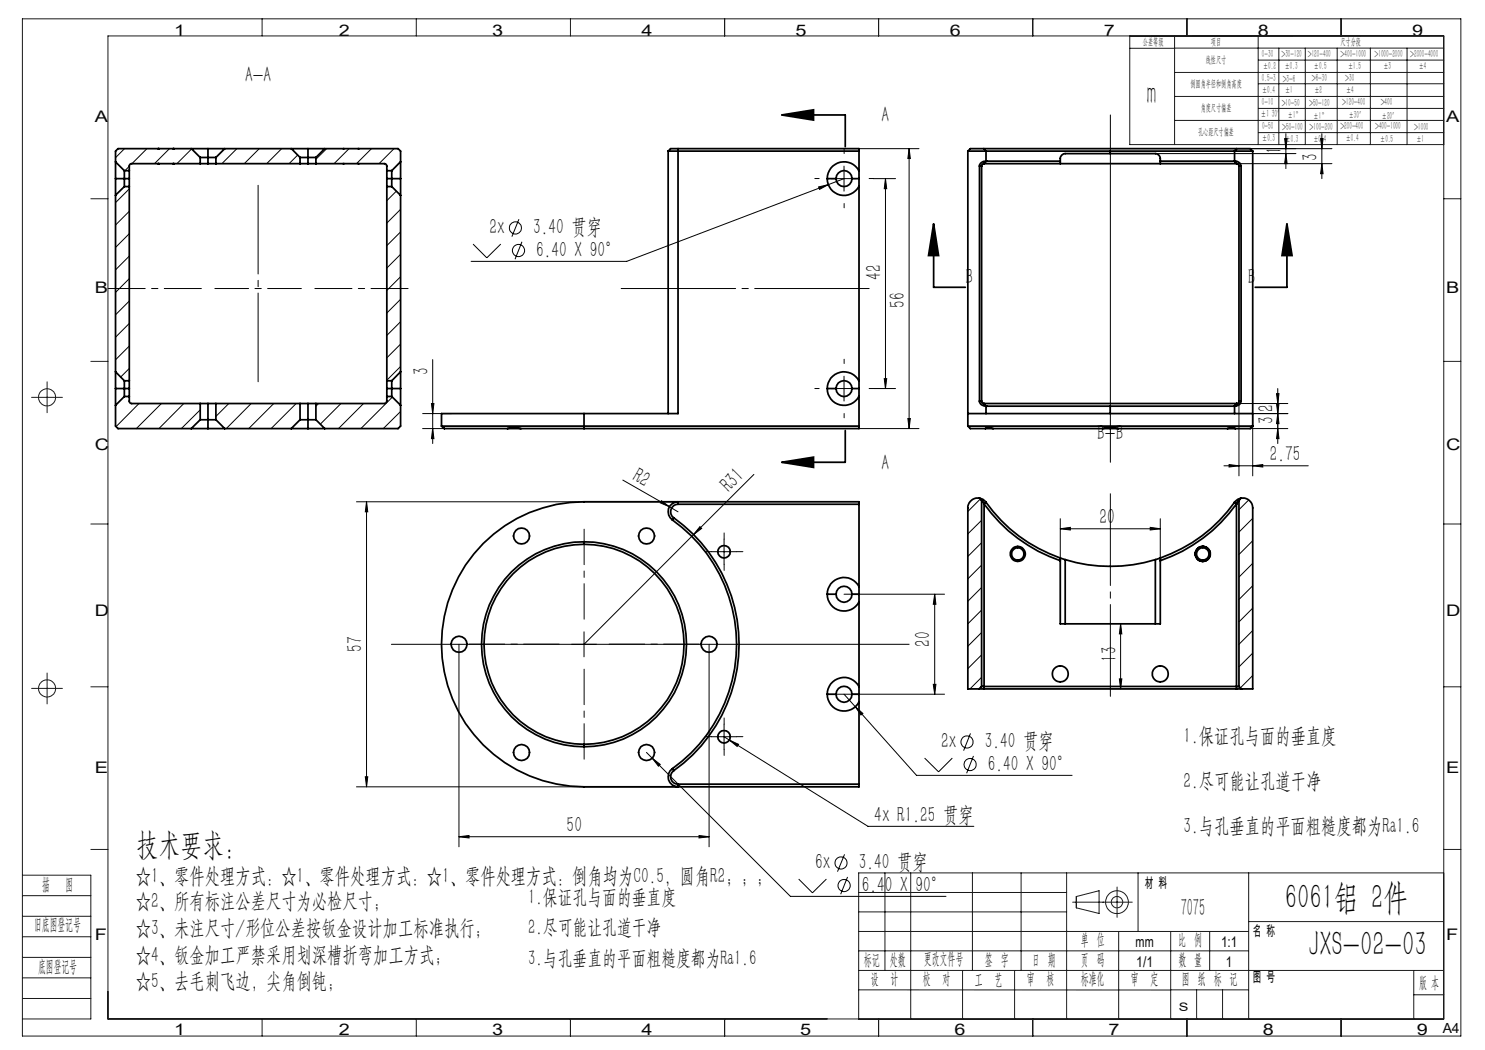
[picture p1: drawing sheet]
<svg xmlns="http://www.w3.org/2000/svg" width="297mm" height="210mm" viewBox="0 0 297 210" stroke-linecap="round" stroke-linejoin="round" font-family="sans-serif">
<g fill="none" stroke="#000" stroke-width=".2">
<path d="M24.9 29.7l-1.8 1.8M25.9 33.3l-.9 .8M25.9 37.8l-2.8 2.7M29.4 29.7l-3 3M33.9 29.7l-3 3M38.4 29.7l-3 3M40 32.6l-.1 .1M47.4 29.7l-3 3M51.9 29.7l-3 3M56.3 29.7l-3 3M59.5 31l-1.7 1.7M65.3 29.7l-2.1 2.1"/>
<path d="M69.8 29.7l-3 3M74.3 29.7l-3 3M78.8 29.7l-3 3M79.3 38.2l-1.9 1.9M163.7 37.4l2-.5-1.8 1zM165.7 36.9l-40.4 15.4h-31.1M166.3 35.7h5M168.8 33.2v5M168.8 35.7l-3.1 1.2M171.8 29.7h12M174.7 35.7h4.4M177.1 35.7l.2 2h-.5z"/>
<path d="M177.1 35.7v42M181.8 29.7v56M181.8 29.7l.3 2h-.5zM222.1 23v69.5M231.1 30.7h28.1M247.3 32.7h19.1M247.3 29.7h19.1M256.9 27.7h.5l-.2 2zM257.2 30.7l.2 2h-.5zM257.2 26.7v7M264.1 27.7h.5l-.2 2zM264.4 26.7v9"/>
<path d="M264.4 32.7l.2 2h-.5zM25.9 42.3l-2.8 2.7M25.9 46.7l-2.8 2.8M25.9 51.2l-2.8 2.8M25.9 55.7l-2.8 2.8M80.1 41.9l-2.7 2.7M80.1 46.4l-2.7 2.7M80.1 50.9l-2.7 2.7M80.1 55.3l-2.7 2.8M80.1 59.9l-2.7 2.7M94.6 48.8l2.8 2.8 2.8-2.8M103.8 43.8l-1.4 3.5"/>
<path d="M104.4 48.4l-1.4 3.4M25.9 60.2l-2.8 2.8M25.9 64.7l-2.8 2.7M25.9 69.2l-2.8 2.8M25.9 73.7l-1.8 1.7M78.5 79.4l-6.3 6.3M80.1 68.8l-2.7 2.8M80.1 73.3l-2.7 2.8M80.1 64.3l-2.7 2.8M86.5 71.9v16.8M166.3 77.7h5M168.8 75.2v5"/>
<path d="M174.7 77.7h4.4M176.8 75.7h.5l-.2 2zM255.3 78.7h.5l-.2 2zM255.6 77.7v11M27.8 80.7l-4.6 4.6M32.3 80.7l-5 5M36.8 80.7l-5 5M40 82l-3.7 3.7M45.8 80.7l-2.6 2.6M50.2 80.7l-4.9 5M54.8 80.7l-5.1 5M59.2 80.7l-5 5"/>
<path d="M63.7 80.7l-.5 .5M68.2 80.7l-4.1 4.1M72.7 80.7l-5 5M80.1 82.3l-3.4 3.4M84.5 82.7h5.7M84.5 85.7h4.4M86.3 80.7h.5l-.3 2zM86.5 85.7l.3 2h-.5zM124.6 96l9.3 5.3M150.8 94.9l-34 34M171.8 85.7h12M181.6 83.7h.5l-.3 2z"/>
<path d="M196 99.8l-2.4 2.5M244.8 93.2h16.9M245.5 85.7h12.1M245.8 92.9l2 .3-2 .2zM247.3 80.7h10.3M247.8 80.2v15M250.5 93.2l2.1-.3v.5zM255.3 80.7h.5l-.2 2zM255.6 85.7l.2 2h-.5zM255.6 82.7l.2 2h-.5zM257.6 82.7h-7.1v12.5M71.3 100.4h64.3"/>
<path d="M73.3 100.4l.3 2h-.5zM73.3 100.4v57M132.3 100.1l1.6 1.2-1.9-.7zM133.9 101.3l1.7 1.1M140 105.3l.3 .4-1.6 1.2zM142.3 110.3h5M144.8 107.8v5M168.8 118.8h20.1M186.9 118.8v20M186.9 118.8l.3 2.1h-.5zM196.3 104.1l-2.7 2.7M196.3 108.5l-2.7 2.8"/>
<path d="M196.3 113l-2.7 2.8M196.3 117.5l-2.7 2.8M212.1 105.8l2-.3v.5zM212.1 103.7v8.4M212.1 105.8h20M230 105.5l2.1 .3-2.1 .2zM232.1 103.7v8.4M249.7 100l-1.9 1.9M250.5 103.7l-2.7 2.7M250.5 108.2l-2.7 2.7M250.5 112.7l-2.7 2.7M250.5 117.1l-2.7 2.8"/>
<path d="M78.3 128.9h103.5M91.8 128.9v40.5M116.8 126.4v5M141.8 128.9v40.5M167.2 138.8h21.7M168.8 138.8l2.3 2.5M186.7 136.9h.5l-.3 1.9zM196.3 122l-2.7 2.8M196.3 126.5l-2.7 2.7M196.3 131l-2.7 2.7M196.3 135.5l-2.3 2.3M223.9 135.8h.5l-.3 2z"/>
<path d="M224.1 124.8l.3 2h-.5zM224.1 124.8v13M250.5 121.6l-2.7 2.8M250.5 126.1l-2.7 2.8M250.5 130.6l-2.7 2.8M250.5 135.1l-2.4 2.5M71.3 157.4h64.3M73.1 155.4h.5l-.3 2zM129.3 150.5l1.2 1.2M130.5 151.7l1.5 1.2-.3 .3zM130.5 151.7l27.6 27.6h31.1M142.3 147.3h5"/>
<path d="M144.8 144.8v5.1M144.8 147.3l1.1 .7M145.9 148l1.8 .9-.3 .4zM145.9 148l27.7 17.3h21.2M171.1 141.3l1.5 1.4-.4 .3zM171.1 141.3l12.2 13.8h31.1M184.9 151.6l2.8 2.8 2.8-2.8M194.1 146.7l-1.4 3.4M194.7 151.2l-1.4 3.4M91.8 167.3l2-.2v.5zM91.8 167.3h50M139.8 167.1l2 .2-2 .3z"/>
<path d="M159.7 175.8l2.8 2.8 2.8-2.8M168.9 170.9l-1.4 3.4M169.5 175.4l-1.4 3.4"/>
<circle cx="103.1" cy="45.6" r="1.2"/>
<circle cx="103.7" cy="50.1" r="1.21"/>
<circle cx="193.4" cy="148.4" r="1.21"/>
<circle cx="194" cy="152.9" r="1.2"/>
<circle cx="168.2" cy="172.6" r="1.2"/>
<circle cx="168.8" cy="177.1" r="1.21"/>
</g>
<g fill="none" stroke="#000" stroke-width=".35">
<path d="M23.1 35.7v3.4M23.1 32.4v3.3M23.1 35.7h2.8M23.1 39.1v35.3M23.1 32.4l1.8 1.7M24.9 37.3l-1.8 1.8M24.9 34.1v3.2M24.9 37.3h1M25.9 35.7v1.6M25.9 34.1v1.6M25.9 37.3v38.9h-1M31.6 29.7h.1"/>
<path d="M31.6 32.7h.1M34.6 32.7h.1M34.6 29.7h.1M38.2 29.7l1.8 1.8v1.2M38.2 29.7h3.4M38.2 29.7h-14.6l-.5 .5v2.2M40 31.5h3.2M40 32.7h-13.8l-.3 .4v1h-1M40 32.7h1.6M41.6 32.7h1.6M41.6 29.7h3.3M41.6 29.7v3"/>
<path d="M43.2 32.7h16.8M43.2 31.5v1.2M44.9 29.7h13.3M44.9 29.7l-1.7 1.8M58.2 29.7l1.8 1.8M58.2 29.7h3.4M60 31.5h3.2M60 32.7h1.6M60 31.5v1.2M61.6 32.7h1.6M61.6 29.7h3.3M61.6 29.7v3"/>
<path d="M63.2 32.7h13.7l.4 .3 .1 1.1M63.2 31.5v1.2M64.9 29.7h14.7l.5 .5v2.2M64.9 29.7l-1.7 1.8M68.6 29.7h.1M68.6 32.7h.1M71.6 32.7h.1M71.6 29.7h.1M77.4 34.1v1.6M77.4 35.7v1.6M77.4 35.7h2.7M77.4 37.3v38.9"/>
<path d="M77.4 37.3h1M78.4 34.1v3.2M78.4 37.3l1.7 1.8M80.1 32.4l-1.7 1.7h-1M80.1 32.4v3.3M80.1 35.7v3.4M80.1 39.1v35.3M133.6 30.2h38.2M133.6 30.2v52.5M135.6 29.7h-1.5l-.5 .5M135.6 29.7h36.2v4.5M135.6 29.7v53h-18.8"/>
<path d="M156.4 23l6.3-1v2zM156.4 23h12.7v6.3M165.5 35.7a3.4 3.4 0 0 0 2.5 3.3 3.4 3.4 0 0 0 3.8-1.8M165.5 35.7h1.7M167.2 35.7a1.59 1.59 0 0 1 1.6-1.6 1.59 1.59 0 0 1 1.6 1.6M167.2 35.7a1.59 1.59 0 0 0 1.6 1.6 1.59 1.59 0 0 0 1.6-1.6M170.4 35.7h1.4M171.8 34.2a3.4 3.4 0 0 0-3.8-1.8 3.4 3.4 0 0 0-2.5 3.3M171.8 34.2v1.5M171.8 35.7v1.5M171.8 37.2v39M193.6 30.2h3.6"/>
<path d="M193.6 30.2v55M195.9 33.2v47M195.9 33.2h.4M196.3 33.2v47M196.8 29.7h-2.7l-.5 .5M196.8 32.7l-.4 .2-.1 .3M196.8 29.7h50.5M196.8 29.7l.4 .5M196.8 32.7h.1M196.8 32.7h15.3M197.2 32.2l-.5 .1-.4 .2-.4 .5v.2M197.2 32.2h14.9"/>
<path d="M197.2 32.2h.1M197.2 30.2h24.8M197.2 30.2v2M197.2 32.2l-.4 .5M212.1 32.7h20M222 30.7l-9.2 .1-.4 .2-.3 .5v1.2M222 30.2h24.9M222 30.7h9.1a1.03 1.03 0 0 1 1 1v1M222 30.2v.5M232.1 32.2h14.8M232.1 32.7h15.2M246.9 32.2l.5 .1 .4 .2 .4 .7"/>
<path d="M246.9 30.2h3.6M246.9 32.2h.1M246.9 30.2v2M246.9 32.2l.4 .5M247.3 32.7h.1M247.3 29.7h2.7l.5 .5M247.3 32.7l.4 .2 .1 .3M247.3 29.7l-.4 .5M247.8 33.2h.4M247.8 33.2v47M248.2 33.2v47M250.5 30.2v55"/>
<path d="M186.7 44.8l1 6.3h-2zM186.7 44.8v12.7h6.4M257.4 44.8l1 6.3h-2zM257.4 44.8v12.7h-6.4M23.1 77.7v3.4M23.1 74.4v3.3M23.1 77.7h2.8M23.1 74.4l1.8 1.8M24.9 76.2v3.1M25.9 79.3h-1l-1.8 1.8M25.9 79.3v1l.3 .4h13.8v3.3M25.9 77.7v1.6"/>
<path d="M25.9 76.1v1.6M77.4 76.2v1.5M77.4 77.7v1.6M77.4 77.7h2.7M78.4 76.1v3.2M78.4 79.3h-1l-.1 1.1-.4 .3h-13.7M78.4 79.3l1.7 1.8M80.1 74.4l-1.7 1.8h-1M80.1 74.4v3.3M80.1 77.7v3.4M165.5 77.7a3.4 3.4 0 0 0 2.5 3.3 3.4 3.4 0 0 0 3.8-1.8M165.5 77.7h1.7"/>
<path d="M167.2 77.7a1.59 1.59 0 0 1 1.6-1.6 1.59 1.59 0 0 1 1.6 1.6M167.2 77.7a1.59 1.59 0 0 0 1.6 1.6 1.59 1.59 0 0 0 1.6-1.6M170.4 77.7h1.4M171.8 76.2a3.4 3.4 0 0 0-3.8-1.7 3.4 3.4 0 0 0-2.5 3.2M171.8 76.2v1.5M171.8 77.7v1.5M171.8 79.2v6.5h-55M23.1 81.1v4.1l.5 .5h14.6M38.2 85.7h3.4M40 80.7h1.6M40 84h3.2M40 84l-1.8 1.7"/>
<path d="M41.6 80.7h1.6M41.6 85.7h3.3M41.6 80.7v5M43.2 84l1.7 1.7M43.2 80.7h16.8M43.2 80.7v3.3M44.9 85.7h13.3M58.2 85.7h3.4M60 84h3.2M60 80.7h1.6M60 80.7v3.3M60 84l-1.8 1.7"/>
<path d="M61.6 80.7h1.6M61.6 85.7h3.3M61.6 80.7v5M63.2 84l1.7 1.7M63.2 80.7v3.3M80.1 81.1v4.1l-.5 .5h-14.7M88.3 85.2l.6 .5M88.3 85.2h83.5M88.7 85.6l.2 .1M88.9 85.7h9.1a17.2 17.2 0 0 0 4.7-.2 23.3 23.3 0 0 0 5.5 .2h8.6M101.5 85.7h2.6M116.8 82.7h-28.5v2.5"/>
<path d="M116.8 82.7v3M156.4 92.5l6.3-1.1v2.1zM169.1 86.1v6.4h-12.7M193.6 85.2l.5 .5h3M193.6 85.2h56.9M193.6 82.7h56.9M195.9 99.6a2.01 2.01 0 0 0-2.3 2v36.2h2.2M195.9 99.6l.7 .3 .6 .5M195.9 99.6l.4 .5M195.9 80.2l.4 .8 .9 .2M195.9 80.2h.4M196.3 80.2l.1 .3 .4 .2"/>
<path d="M196.8 80.7l.4 .5M196.8 80.7h.1M196.8 80.7h50.5M197.1 85.7h1.5M197.2 81.2h.1M197.2 81.2h24.8M197.2 81.2v1.5M220.5 85.7h1.5M222 85.5a27.4 27.4 0 0 0 6 .2h14.8a10.3 10.3 0 0 0 3.7-.2l.6 .2M222 85.5a26.7 26.7 0 0 1-5.9 .2h-14.8a10.3 10.3 0 0 1-3.6-.2l-.6 .2M222 85.7h1.6M222 81.2h24.9"/>
<path d="M222 81.2v1.5M222 85.5v.2M245.5 85.7h1.6M246.9 81.2h.1M246.9 81.2v1.5M247.3 80.7h.1M247.3 80.7l-.4 .5M247.8 80.2l-.1 .3-.4 .2M247.8 80.2h.4M248.2 99.6a2.01 2.01 0 0 1 2.3 2v36.2h-2.2M248.2 99.6l-.6 .2-.7 .6M248.2 99.6l-.4 .5"/>
<path d="M248.2 80.2l-.4 .8-.9 .2M250.5 85.2l-.5 .5h-2.9M116.8 108.4a20.5 20.5 0 0 0-20.5 20.5 20.5 20.5 0 0 0 20.5 20.5M116.8 108.4a20.5 20.5 0 0 1 20.5 20.5 20.5 20.5 0 0 1-20.5 20.5M116.8 108.9a20 20 0 0 1 20 20 20 20 0 0 1-20 20M116.8 108.9a20 20 0 0 0-20 20 20 20 0 0 0 20 20M116.8 108.4v.5M134.5 104a30.5 30.5 0 0 1 0 49.7M134.8 103.6a31 31 0 0 1 0 50.5M134.8 103.6l-.3 .4M135.6 100.9a1.5 1.5 0 0 0-1.4 1 1.5 1.5 0 0 0 .6 1.7M135.6 100.9v-.5a1.99 1.99 0 0 0-1.9 1.4 1.99 1.99 0 0 0 .8 2.2"/>
<path d="M135.6 100.9h36.2M165.5 118.8a3.4 3.4 0 0 0 2.5 3.3 3.4 3.4 0 0 0 3.8-1.7M165.5 118.8h1.7M167.2 118.8a1.59 1.59 0 0 1 1.6-1.5 1.59 1.59 0 0 1 1.6 1.5M167.2 118.8a1.59 1.59 0 0 0 1.6 1.7 1.59 1.59 0 0 0 1.6-1.7M170.4 118.8h1.4M171.8 117.3a3.4 3.4 0 0 0-3.8-1.7 3.4 3.4 0 0 0-2.5 3.2M171.8 117.3v1.5M171.8 118.8v1.6M171.8 117.3v-16.9h-55a28.5 28.5 0 0 0-28.5 28.5 28.5 28.5 0 0 0 28.5 28.5h55v-17M196.3 100.1l.5 .6M196.3 100.1v37.2"/>
<path d="M196.8 100.7v.1M196.8 100.8a31.1 31.1 0 0 0 15.3 11.3M196.8 100.8v37M197.2 100.5a30.5 30.5 0 0 0 14.9 11.1M197.2 100.4v.1M197.2 100.4l-.4 .3M197.2 100.5l-.4 .3M212.1 111.6l.9 .3M212.1 111.6v13.2h20v-13.2M213 111.9a31 31 0 0 0 18.1 0M213 111.9v12.9M231.1 111.9v12.9"/>
<path d="M232.1 111.6l-1 .3M246.9 100.5a30.5 30.5 0 0 1-14.8 11.1M246.9 100.4v.1M246.9 100.4l.4 .3M246.9 100.5l.4 .3M247.3 100.8a31.1 31.1 0 0 1-15.2 11.3M247.3 100.8v37M247.3 100.7v.1M247.8 100.1l-.5 .6M247.8 100.1v37.2M165.5 138.8a3.4 3.4 0 0 0 2.5 3.3 3.4 3.4 0 0 0 3.8-1.7M165.5 138.8h1.7"/>
<path d="M167.2 138.8a1.59 1.59 0 0 1 1.6-1.5 1.59 1.59 0 0 1 1.6 1.5M167.2 138.8a1.59 1.59 0 0 0 1.6 1.7 1.59 1.59 0 0 0 1.6-1.7M170.4 138.8h1.4M171.8 137.3a3.4 3.4 0 0 0-3.8-1.7 3.4 3.4 0 0 0-2.5 3.2M171.8 137.3v1.5M171.8 138.8v1.6M171.8 120.4v16.9M195.8 137.8h1M196.3 137.3h51.5M196.3 137.3l-.5 .5M196.8 137.8h50.5M247.3 137.8h1"/>
<path d="M247.8 137.3l.5 .5M116.8 148.9v.5M134.5 153.7a1.99 1.99 0 0 0-.8 2.3 1.99 1.99 0 0 0 1.9 1.4v-.6M134.5 153.7l.3 .4M134.8 154.1a1.49 1.49 0 0 0-.6 1.7 1.49 1.49 0 0 0 1.4 1M135.6 156.8h36.2"/>
<circle cx="104.3" cy="107.2" r="1.61"/>
<circle cx="129.3" cy="107.2" r="1.61"/>
<circle cx="144.8" cy="110.4" r="1.25"/>
<circle cx="203.5" cy="110.8" r="1.49"/>
<circle cx="203.6" cy="110.8" r="1.25"/>
<circle cx="240.6" cy="110.8" r="1.49"/>
<circle cx="240.6" cy="110.8" r="1.25"/>
<circle cx="91.8" cy="128.9" r="1.61"/>
<circle cx="141.8" cy="128.9" r="1.61"/>
<circle cx="212.1" cy="134.8" r="1.6"/>
<circle cx="232.1" cy="134.8" r="1.6"/>
<circle cx="104.3" cy="150.5" r="1.61"/>
<circle cx="129.3" cy="150.5" r="1.61"/>
<circle cx="144.8" cy="147.3" r="1.26"/>
</g>
<g fill="none" stroke="#191924" stroke-width=".2">
<path d="M4.5 3.8h287.7v203.4h-287.7zM52.4 3.8v3.4M83.3 3.8v3.4M114.1 3.8v3.4M144.9 3.8v3.4M175.7 3.8v3.4M206.6 3.8v3.4M226 7.2v21.7h62.7M226 9.7h8.9M234.9 7.2v21.7M234.9 9.6h53.8M234.9 14.5h53.8"/>
<path d="M234.9 19.3h53.8M237.4 3.8v3.4M251.6 7.2v21.7M251.7 12h37M251.7 16.7h37M255.8 9.6v19.3M261.1 9.6v19.3M267.4 9.6v19.3M268.2 3.8v3.4M274.1 9.6v7.2M274.1 16.9v12M281.4 9.6v7.2"/>
<path d="M281.4 16.9v12M18.2 39.7h3.4M234.9 24.1h53.8M251.7 21.7h37M251.7 26.5h37M288.7 39.7h3.5M6.3 79.5h6.2M9.4 76.4v6.1M18.2 72.3h3.4M288.7 72.3h3.5M18.2 104.8h3.4M288.7 104.8h3.5"/>
<path d="M6.3 137.7h6.2M9.4 134.6v6.2M18.2 137.4h3.4M288.7 137.4h3.5M4.5 175h13.7v28.8h-13.7M4.5 179.1h13.7M18.2 169.9h3.4M171.7 178.5h41.6M177 174.6v19.5M182.1 174.6v29.2M194.5 174.6v19.5M204.2 174.6v19.5"/>
<path d="M213.3 174.6v29.2M215.3 179.3l4.5-1.2v4.6l-4.5-1.1zM223.4 177.4v6.1M227.6 174.6v11.7M249.7 174.6v29.2M288.7 174.6h-117v29.2h117M288.7 169.9h3.5M4.5 191.5h13.7M4.5 183.3h13.7M4.5 187.4h13.7M4.5 195.6h13.7M4.5 199.7h13.7"/>
<path d="M171.7 194.1h117M171.7 198h62.4M171.7 190.2h78M171.7 182.4h41.6M171.7 186.3h78M192.5 194.1v9.7M202.9 194.1v9.7M214.5 180.4h11.9M223.7 186.3v17.5M234.1 198h15.6M234.1 186.3v17.5M239.3 198v5.8"/>
<path d="M241.9 186.3v7.8M244.5 198v5.8M249.7 184.3h39M282.8 194.1v9.7M282.8 199h5.9M52.4 203.8v3.4M83.3 203.8v3.4M114.1 203.8v3.4M144.9 203.8v3.4M175.7 203.8v3.4M206.6 203.8v3.4M237.4 203.8v3.4"/>
<path d="M268.2 203.8v3.4M288.7 203.8h-267.1v-196.6h267.1v196.6"/>
<circle cx="9.4" cy="79.5" r="1.71"/>
<circle cx="9.4" cy="137.7" r="1.71"/>
<circle cx="223.4" cy="180.4" r="2.28"/>
<circle cx="223.4" cy="180.4" r="1.14"/>
</g>
<path d="M111.8 128.8h-18M116.8 123.8v-18M116.8 133.8v18M121.8 128.8h18" fill="none" stroke="#000" stroke-width=".2" stroke-dasharray="30.5 1.3 1.3 1.3" stroke-dashoffset="23.4"/>
<g fill="none" stroke="#000" stroke-width=".2" stroke-dasharray="30.5 1.3 1.3 1.3">
<path d="M163.8 35.7h-.8M168.8 30.7v-.9M173.8 35.7h.9M168.8 40.7v.9M163.8 77.7h-.8M168.8 72.7v-.9M173.8 77.7h.9M168.8 82.7v.9M142.3 110.3h-1.2M144.8 107.8v-1.2M144.8 112.8v1.3M147.3 110.3h1.3"/>
<path d="M142.3 147.3h-1.2M144.8 144.8v-1.2M144.8 149.8v1.3M147.3 147.3h1.3"/>
</g>
<path d="M124.2 57.7h49.6" fill="none" stroke="#000" stroke-width=".2" stroke-dasharray="30.5 1.3 1.3 1.3" stroke-dashoffset="7.6"/>
<path d="M43 57.7h17.3" fill="none" stroke="#000" stroke-width=".2" stroke-dasharray="30.5 1.3 1.3 1.3" stroke-dashoffset="23.7"/>
<path d="M51.6 37.1v39.3" fill="none" stroke="#000" stroke-width=".2" stroke-dasharray="30.5 1.3 1.3 1.3" stroke-dashoffset="12.7"/>
<path d="M21.6 57.7h18.7M63 57.7h18.6" fill="none" stroke="#000" stroke-width=".2" stroke-dasharray="30.5 1.3 1.3 1.3" stroke-dashoffset="23.1"/>
<path d="M222.1 98.8v40.5" fill="none" stroke="#000" stroke-width=".2" stroke-dasharray="30.5 1.3 1.3 1.3" stroke-dashoffset="12.1"/>
<g fill="#000">
<path d="M132.3 100.1l1.6 1.2-1.9-.7zM140 105.3l.3 .4-1.6 1.2z"/>
<path d="M156.4 23l6.3-1v2zM156.4 92.5l6.3-1.1v2.1z"/>
<path d="M163.7 37.4l.2 .5 1.8-1zM130.5 151.7l1.2 1.5 .3-.3zM145.9 148l1.5 1.3 .3-.4zM171.1 141.3l1.1 1.7 .4-.3zM245.8 92.9l2 .3-2 .2zM250.5 93.2l2.1-.3v.5z"/>
<path d="M177.1 35.7l.2 2h-.5zM176.8 75.7h.5l-.2 2zM73.3 100.4l.3 2h-.5zM73.1 155.4h.5l-.3 2zM255.3 80.7h.5l-.2 2zM255.6 85.7l.2 2h-.5z"/>
<path d="M181.8 29.7l.3 2h-.5zM181.6 83.7h.5l-.3 2z"/>
<path d="M257.2 30.7l.2 2h-.5zM256.9 27.7h.5l-.2 2z"/>
<path d="M264.1 27.7h.5l-.2 2zM264.4 32.7l.2 2h-.5z"/>
<path d="M257.4 44.8l1 6.3h-2zM186.7 44.8l1 6.3h-2z"/>
<path d="M86.3 80.7h.5l-.3 2zM86.5 85.7l.3 2h-.5z"/>
<path d="M255.6 82.7l.2 2h-.5zM255.3 78.7h.5l-.2 2z"/>
<path d="M186.9 118.8l.3 2.1h-.5zM186.7 136.9h.5l-.3 1.9z"/>
<path d="M212.1 105.8l2-.3v.5zM230 105.5l2.1 .3-2.1 .2z"/>
<path d="M224.1 124.8l.3 2h-.5zM223.9 135.8h.5l-.3 2z"/>
<path d="M91.8 167.3l2-.2v.5zM139.8 167.1l2 .2-2 .3z"/>
</g>
<g font-size="7.1">
<text x="257" y="181.8">6061铝 2件</text>
<text x="261.7" y="191.1">JXS-02-03</text>
</g>
<text font-size="6.3" fill="#0a0605" x="229.4" y="20.8">m</text>
<text font-size="6.3" x="27.3" y="170.9">技术要求：</text>
<text font-size="5" fill="#0a0605" x="236.1" y="183.2">7075</text>
<g font-size="4.4">
<text x="49" y="16.4">A-A</text>
<text x="176.3" y="24.5">A</text>
<text x="256.3" y="30.9" transform="rotate(-90 256.3 30.9)">1</text>
<text x="263.5" y="32.1" transform="rotate(-90 263.5 32.1)">3</text>
<text x="97.9" y="46.9">2x</text>
<text x="106.6" y="46.9">3.40 贯穿</text>
<text x="107.3" y="51.4">6.40 X 90°</text>
<text x="176.3" y="56" transform="rotate(-90 176.3 56)">42</text>
<text x="193.1" y="56.8">B</text>
<text x="249.6" y="56.8">B</text>
<text x="181" y="61.5" transform="rotate(-90 181 61.5)">56</text>
<text x="85.7" y="75" transform="rotate(-90 85.7 75)">3</text>
<text x="254.7" y="82.4" transform="rotate(-90 254.7 82.4)">2</text>
<text x="219.5" y="88">B-B</text>
<text x="254.7" y="84.7" transform="rotate(-90 254.7 84.7)">3</text>
<text x="176.3" y="93.9">A</text>
<text x="254" y="92.3">2.75</text>
<text x="126.3" y="96" transform="rotate(30 126.3 96)">R2</text>
<text x="145.8" y="98.6" transform="rotate(-45 145.8 98.6)">R31</text>
<text x="219.9" y="104.8">20</text>
<text x="72.4" y="130.4" transform="rotate(-90 72.4 130.4)">57</text>
<text x="186.1" y="129.3" transform="rotate(-90 186.1 129.3)">20</text>
<text x="223.3" y="132.3" transform="rotate(-90 223.3 132.3)">13</text>
<text x="188.2" y="149.7">2x</text>
<text x="197" y="149.7">3.40 贯穿</text>
<text x="236.7" y="148.6">1.保证孔与面的垂直度</text>
<text x="197.6" y="154.2">6.40 X 90°</text>
<text x="236.7" y="157.6">2.尽可能让孔道干净</text>
<text x="113.3" y="166.5">50</text>
<text x="174.9" y="164.4">4x R1.25 贯穿</text>
<text x="236.7" y="166.6">3.与孔垂直的平面粗糙度都为Ra1.6</text>
<text x="163" y="173.9">6x</text>
<text x="171.8" y="173.9">3.40 贯穿</text>
<text x="27.2" y="176.7">☆1、零件处理方式：☆1、零件处理方式：☆1、零件处理方式：倒角均为C0.5，圆角R2；；；</text>
<text x="172.4" y="178.4">6.40 X 90°</text>
</g>
<g font-size="4.4" fill="#0a0605">
<text x="27.2" y="181.7">☆2、所有标注公差尺寸为必检尺寸；</text>
<text x="27.2" y="187">☆3、未注尺寸/形位公差按钣金设计加工标准执行；</text>
<text x="27.2" y="192.3">☆4、钣金加工严禁采用划深槽折弯加工方式；</text>
<text x="27.2" y="197.7">☆5、去毛刺飞边，尖角倒钝；</text>
</g>
<g font-size="4.2">
<text x="105.6" y="180.8">1.保证孔与面的垂直度</text>
<text x="105.6" y="186.9">2.尽可能让孔道干净</text>
<text x="105.6" y="192.9">3.与孔垂直的平面粗糙度都为Ra1.6</text>
</g>
<g font-size="3.4" fill="#0a0605">
<text x="8.4" y="178">描</text>
<text x="13.1" y="178">图</text>
<text x="6.8" y="186">旧底图登记号</text>
<text x="7.6" y="194.4">底图登记号</text>
</g>
<g font-size="3.3" fill="#0a0605">
<text x="216.2" y="189">单 位</text>
<text x="235.7" y="189">比 例</text>
<text x="172.8" y="192.9">标记</text>
<text x="174.2" y="196.7">设</text>
<text x="178" y="192.9">处数</text>
<text x="178.1" y="196.7">计</text>
<text x="184.6" y="196.8">校</text>
<text x="184.8" y="192.9">更改文件号</text>
<text x="188.5" y="196.8">对</text>
<text x="195" y="196.9">工</text>
<text x="197" y="192.9">签 字</text>
<text x="198.9" y="196.9">艺</text>
<text x="205.4" y="196.8">审</text>
<text x="206.4" y="192.9">日 期</text>
<text x="209.3" y="196.8">核</text>
<text x="216.2" y="196.8">标准化</text>
<text x="216.2" y="193">页 码</text>
<text x="226.2" y="196.8">审</text>
<text x="230.1" y="196.8">定</text>
<text x="235.7" y="192.9">数 量</text>
<text x="236.4" y="196.8">图 纸 标 记</text>
<text x="283.8" y="197.5">版 本</text>
</g>
<g font-size="3.2" fill="#0a0605">
<text x="34.9" y="7.2">1</text>
<text x="67.8" y="7.2">2</text>
<text x="98.4" y="7.1">3</text>
<text x="128.3" y="7.2">4</text>
<text x="159.1" y="7.1">5</text>
<text x="190" y="7.1">6</text>
<text x="220.8" y="7.2">7</text>
<text x="251.6" y="7.1">8</text>
<text x="282.4" y="7.1">9</text>
<text x="19" y="24.3">A</text>
<text x="289.2" y="24.3">A</text>
<text x="19" y="58.6">B</text>
<text x="289.2" y="58.6">B</text>
<text x="19" y="90">C</text>
<text x="289.2" y="90">C</text>
<text x="19" y="123.1">D</text>
<text x="289.2" y="123.1">D</text>
<text x="19" y="154.6">E</text>
<text x="289.2" y="154.6">E</text>
<text x="19" y="187.9">F</text>
<text x="289.2" y="187.9">F</text>
<text x="34.9" y="207">1</text>
<text x="67.8" y="207">2</text>
<text x="98.4" y="207">3</text>
<text x="128.3" y="207">4</text>
<text x="160.1" y="207">5</text>
<text x="190.9" y="207">6</text>
<text x="221.7" y="207">7</text>
<text x="252.5" y="207">8</text>
<text x="283.4" y="207">9</text>
</g>
<g font-size="3" fill="#0a0605">
<text x="227.1" y="189.5">mm</text>
<text x="244.2" y="189.5">1:1</text>
<text x="227.3" y="193.3">1/1</text>
<text x="245.2" y="193.4">1</text>
</g>
<g font-size="2.8" fill="#0a0605">
<text x="229" y="177.6">材 料</text>
<text x="250.6" y="187.2">名 称</text>
<text x="250.6" y="196.4">图 号</text>
<text x="288.5" y="206.5">A4</text>
</g>
<text font-size="2.3" fill="#0a0605" x="235.8" y="202.1">S</text>
<text font-size="2.1" fill="#0a0605" x="252.2" y="23.4">±1 30′ ±1</text>
<g font-size="2" fill="#0a0605">
<text x="228.6" y="8.9">公差等级</text>
<text x="242.2" y="9">项目</text>
<text x="252.4" y="11.4">0-30</text>
<text x="256.3" y="11.3">&gt;30-120</text>
<text x="261.6" y="11.4">&gt;120-400</text>
<text x="268.1" y="8.9">尺寸分段</text>
<text x="268.1" y="11.4">&gt;400-1000</text>
<text x="274.9" y="11.4">&gt;1000-2000</text>
<text x="282" y="11.5">&gt;2000-4000</text>
<text x="238.1" y="17.4">倒圆角半径和倒角高度</text>
<text x="241.2" y="12.5">线性尺寸</text>
<text x="252.4" y="16.3">0.5-3</text>
<text x="252.6" y="13.9">±0.2</text>
<text x="256.5" y="16.4">&gt;3-6</text>
<text x="257" y="13.8">±0.3</text>
<text x="262.4" y="16.2">&gt;6-30</text>
<text x="262.8" y="13.9">±0.5</text>
<text x="269" y="16.2">&gt;30</text>
<text x="269.6" y="13.8">±1.5</text>
<text x="276.7" y="13.8">±3</text>
<text x="283.8" y="13.8">±4</text>
<text x="240.1" y="22.2">角度尺寸偏差</text>
<text x="252.4" y="21">0-10</text>
<text x="252.4" y="18.5">±0.4</text>
<text x="256.3" y="21.1">&gt;10-50</text>
<text x="257" y="18.6">±1</text>
<text x="261.8" y="21.1">&gt;50-120</text>
<text x="262.7" y="23.8">±1°</text>
<text x="262.9" y="18.7">±2</text>
<text x="268.4" y="21">&gt;120-400</text>
<text x="269.2" y="18.6">±4</text>
<text x="269.7" y="23.7">±30′</text>
<text x="276.1" y="21">&gt;400</text>
<text x="276.4" y="23.8">±20′</text>
<text x="239.6" y="27.1">孔心距尺寸偏差</text>
<text x="252.4" y="25.9">0-50</text>
<text x="252.4" y="28.2">±0.3</text>
<text x="256.4" y="26">&gt;50-100</text>
<text x="257.1" y="28.3">±0.3</text>
<text x="261.9" y="26">&gt;100-200</text>
<text x="262.7" y="28.4">±0.4</text>
<text x="268.1" y="25.9">&gt;200-400</text>
<text x="269.2" y="28.2">±0.4</text>
<text x="275" y="25.8">&gt;400-1000</text>
<text x="276.1" y="28.3">±0.5</text>
<text x="282.9" y="26">&gt;1000</text>
<text x="283.3" y="28.4">±1</text>
</g>
<text font-size="1.9" fill="#0a0605" x="259.1" y="23.7">°</text>
</svg>
